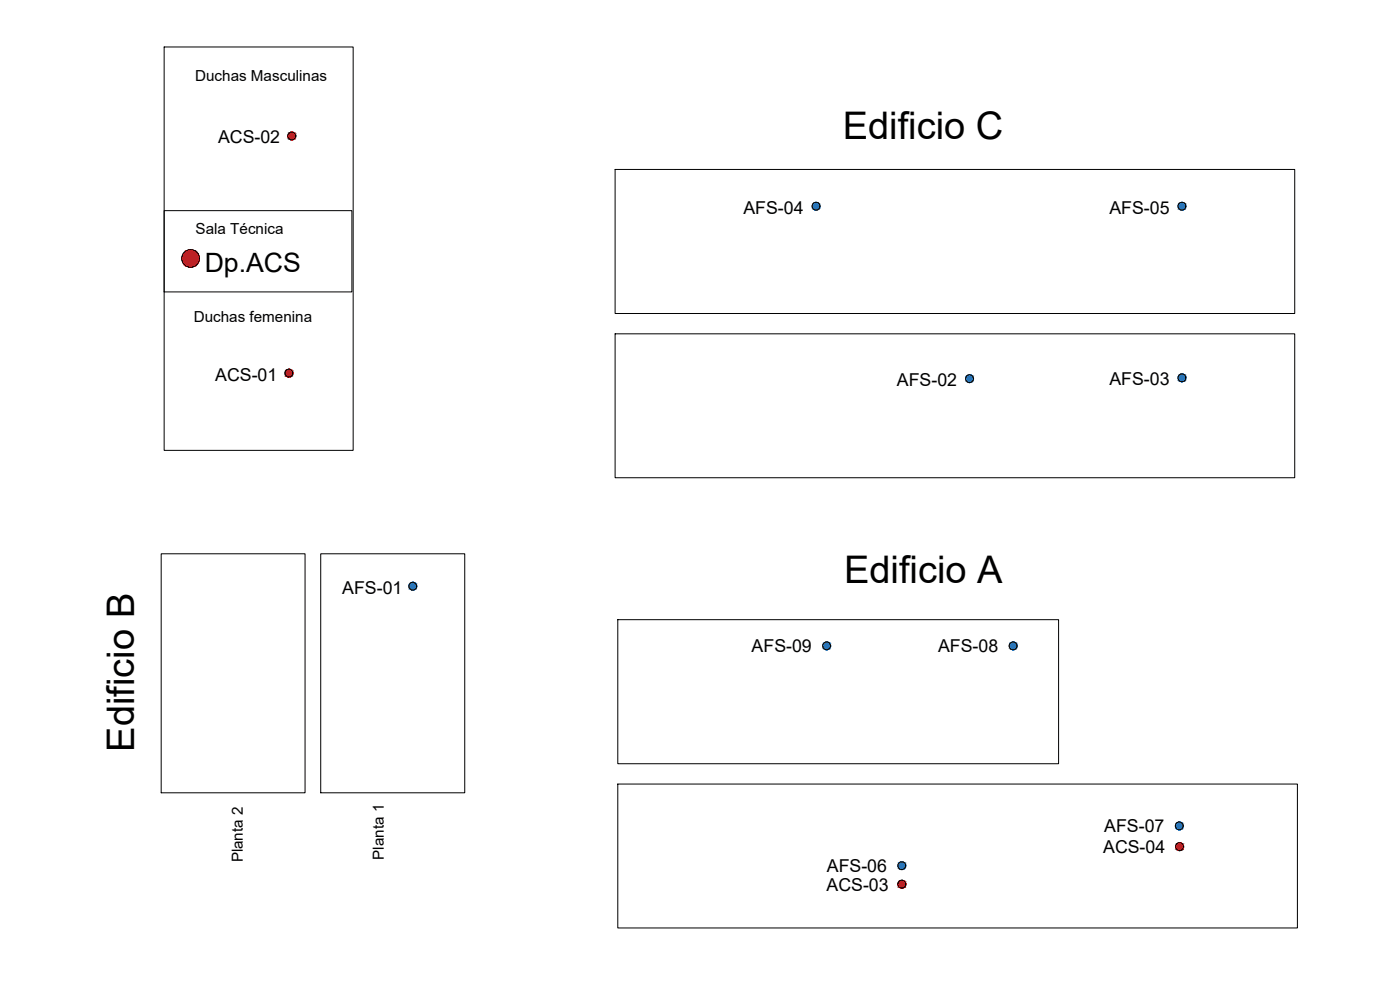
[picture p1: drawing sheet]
<svg xmlns="http://www.w3.org/2000/svg" width="420mm" height="297mm" viewBox="0 0 420 297" stroke-linecap="round" stroke-linejoin="round" font-family="sans-serif">
<!-- layer: 0 -->
<g fill="none" stroke="#000" stroke-width=".3">
<path d="M49.3 14.1h56.7v121h-56.7zM184.6 50.8h204v43.3h-204zM49.3 63.2h56.3v24.4h-56.3zM184.6 100.2h204v43.1h-204zM48.4 166.2h43.2v71.7h-43.2zM96.3 166.2h43.2v71.7h-43.2zM185.4 185.9h132.3v43.3h-132.3zM185.4 235.2h204v43.2h-204z"/>
<circle cx="87.6" cy="40.8" r="1.16"/>
<circle cx="57.2" cy="77.5" r="2.65"/>
<circle cx="244.9" cy="61.9" r="1.16"/>
<circle cx="354.7" cy="61.9" r="1.16"/>
<circle cx="86.7" cy="112" r="1.16"/>
<circle cx="291" cy="113.6" r="1.16"/>
<circle cx="354.7" cy="113.3" r="1.16"/>
<circle cx="123.9" cy="175.9" r="1.16"/>
<circle cx="248.1" cy="193.8" r="1.16"/>
<circle cx="304" cy="193.8" r="1.16"/>
<circle cx="270.6" cy="259.7" r="1.16"/>
<circle cx="353.9" cy="247.8" r="1.16"/>
<circle cx="354" cy="254" r="1.16"/>
<circle cx="270.6" cy="265.3" r="1.16"/>
</g>
<g fill="#2776bb" stroke="#2776bb" stroke-width=".3">
<path d="M123.8 174.7l.4 .1zM123.6 174.8h.6z"/>
<path d="M123.6 174.8h.8zM123.4 174.8h1z"/>
<path d="M123.4 174.8l1.2 .2zM123.2 175h1.4z"/>
<path d="M123.2 175l1.6 .1zM123 175.1h1.8z"/>
<path d="M123 175.1l1.9 .2-.1-.2zM123 175.1l1.9 .2h-2z"/>
<path d="M122.9 175.3l2.1 .2-.1-.2zM122.9 175.3l2.1 .2h-2.2z"/>
<path d="M122.8 175.5l2.3 .2-.1-.2zM122.8 175.5l2.3 .2h-2.3z"/>
<path d="M122.8 175.7l2.3 .2v-.2zM122.8 175.7l2.3 .2h-2.3z"/>
<path d="M122.8 175.9l2.3 .2v-.2zM122.8 175.9l2.3 .2h-2.3z"/>
<path d="M122.8 176.1l2.2 .2 .1-.2zM122.8 176.1l2.2 .2h-2.2z"/>
<path d="M122.8 176.3l2.1 .2 .1-.2zM122.8 176.3l2.1 .2h-2z"/>
<path d="M122.9 176.5l1.9 .2 .1-.2zM122.9 176.5l1.9 .2h-1.8z"/>
<path d="M123 176.7h1.8zM123 176.7l1.6 .1z"/>
<path d="M123.2 176.8h1.4zM123.2 176.8l1.2 .2z"/>
<path d="M123.4 177h1zM123.4 177h.8z"/>
<path d="M123.6 177h.6zM123.6 177l.4 .1z"/>
<path d="M354.6 60.7h.4zM354.4 60.7h.6z"/>
<path d="M354.4 60.7l.8 .1zM354.2 60.8h1z"/>
<path d="M354.2 60.8l1.3 .2zM354 61h1.5z"/>
<path d="M354 61l1.6 .1zM353.9 61.1h1.7z"/>
<path d="M353.9 61.1l1.9 .2-.2-.2zM353.9 61.1l1.9 .2h-2.1z"/>
<path d="M353.7 61.3l2.1 .2v-.2zM353.7 61.3l2.1 .2h-2.2z"/>
<path d="M353.6 61.5l2.3 .2-.1-.2zM353.6 61.5l2.3 .2h-2.3z"/>
<path d="M353.6 61.7l2.3 .2v-.2zM353.6 61.7l2.3 .2h-2.3z"/>
<path d="M353.6 61.9l2.3 .2v-.2zM353.6 61.9l2.3 .2h-2.3z"/>
<path d="M353.6 62.1l2.2 .2 .1-.2zM353.6 62.1l2.2 .2h-2.2z"/>
<path d="M353.6 62.3l2.2 .2v-.2zM353.6 62.3l2.2 .2h-2.1z"/>
<path d="M353.7 62.5l1.9 .2 .2-.2zM353.7 62.5l1.9 .2h-1.7z"/>
<path d="M353.9 62.7h1.7zM353.9 62.7l1.6 .1z"/>
<path d="M354 62.8h1.5zM354 62.8l1.2 .1z"/>
<path d="M354.2 62.9h1zM354.2 62.9l.8 .1z"/>
<path d="M354.4 63h.6zM354.4 63l.4 .1z"/>
<path d="M304 192.6l.4 .1zM303.8 192.7h.6z"/>
<path d="M303.8 192.7h.8zM303.6 192.7h1z"/>
<path d="M303.6 192.7l1.2 .2zM303.3 192.9h1.5z"/>
<path d="M303.3 192.9l1.7 .1zM303.3 192.9l1.7 .1h-1.8z"/>
<path d="M303.2 193l1.9 .2-.1-.2zM303.2 193l1.9 .2h-2z"/>
<path d="M303.1 193.2l2.1 .2-.1-.2zM303.1 193.2l2.1 .2h-2.2z"/>
<path d="M303 193.4l2.3 .2-.1-.2zM303 193.4l2.3 .2h-2.4z"/>
<path d="M302.9 193.6l2.4 .2v-.2zM302.9 193.6l2.4 .2h-2.4z"/>
<path d="M302.9 193.8l2.4 .2v-.2zM302.9 193.8l2.4 .2h-2.4z"/>
<path d="M302.9 194l2.3 .2 .1-.2zM302.9 194l2.3 .2h-2.2z"/>
<path d="M303 194.2l2.1 .2 .1-.2zM303 194.2l2.1 .2h-2z"/>
<path d="M303.1 194.4l1.9 .2 .1-.2zM303.1 194.4l1.9 .2h-1.8z"/>
<path d="M303.2 194.6h1.8zM303.2 194.6l1.6 .1z"/>
<path d="M303.3 194.7h1.5zM303.3 194.7l1.3 .2z"/>
<path d="M303.6 194.9h1zM303.6 194.9h.8z"/>
<path d="M303.8 194.9h.6zM303.8 194.9l.4 .1z"/>
<path d="M354.6 112.2h.4zM354.4 112.2h.6z"/>
<path d="M354.4 112.2l.8 .1zM354.2 112.3h1z"/>
<path d="M354.2 112.3l1.3 .1zM354 112.4h1.5z"/>
<path d="M354 112.4l1.6 .2-.1-.2zM353.9 112.6l.1-.2 1.6 .2z"/>
<path d="M353.9 112.6l1.9 .2-.2-.2zM353.9 112.6l1.9 .2h-2.1z"/>
<path d="M353.7 112.8l2.1 .1v-.1zM353.7 112.8l2.1 .1h-2.2z"/>
<path d="M353.6 112.9l2.3 .3-.1-.3zM353.6 112.9l2.3 .3h-2.3z"/>
<path d="M353.6 113.2l2.3 .2v-.2zM353.6 113.2l2.3 .2h-2.3z"/>
<path d="M353.6 113.4l2.3 .2v-.2zM353.6 113.4l2.3 .2h-2.3z"/>
<path d="M353.6 113.6l2.2 .2 .1-.2zM353.6 113.6l2.2 .2h-2.2z"/>
<path d="M353.6 113.8l2.2 .2v-.2zM353.6 113.8l2.2 .2h-2.1z"/>
<path d="M353.7 114l1.9 .2 .2-.2zM353.7 114l1.9 .2h-1.7z"/>
<path d="M353.9 114.2l1.6 .1 .1-.1zM353.9 114.2l1.6 .1h-1.5z"/>
<path d="M354 114.3h1.5zM354 114.3l1.2 .1z"/>
<path d="M354.2 114.4h1zM354.2 114.4l.8 .1z"/>
<path d="M354.4 114.5h.6zM354.4 114.5l.4 .1z"/>
<path d="M244.8 60.7h.5zM244.6 60.7h.7z"/>
<path d="M244.6 60.7l.8 .1zM244.4 60.8h1z"/>
<path d="M244.4 60.8l1.2 .2zM244.2 61h1.4z"/>
<path d="M244.2 61l1.6 .1zM244 61.1h1.8z"/>
<path d="M244 61.1l1.9 .2-.1-.2zM244 61.1l1.9 .2h-2z"/>
<path d="M243.9 61.3l2.1 .2-.1-.2zM243.9 61.3l2.1 .2h-2.2z"/>
<path d="M243.8 61.5l2.3 .2-.1-.2zM243.8 61.5l2.3 .2h-2.3z"/>
<path d="M243.8 61.7l2.3 .2v-.2zM243.8 61.7l2.3 .2h-2.4z"/>
<path d="M243.7 61.9l2.4 .2v-.2zM243.7 61.9l2.4 .2h-2.3z"/>
<path d="M243.8 62.1l2.2 .2 .1-.2zM243.8 62.1l2.2 .2h-2.2z"/>
<path d="M243.8 62.3l2.1 .2 .1-.2zM243.8 62.3l2.1 .2h-2z"/>
<path d="M243.9 62.5l1.9 .2 .1-.2zM243.9 62.5l1.9 .2h-1.8z"/>
<path d="M244 62.7h1.8zM244 62.7l1.6 .1z"/>
<path d="M244.2 62.8h1.4zM244.2 62.8l1.2 .1z"/>
<path d="M244.4 62.9h1zM244.4 62.9l.9 .1z"/>
<path d="M244.6 63h.7zM244.6 63l.5 .1z"/>
<path d="M290.9 112.4l.4 .1zM290.6 112.5h.7z"/>
<path d="M290.6 112.5l.9 .1zM290.5 112.6h1z"/>
<path d="M290.5 112.6l1.2 .1zM290.3 112.7h1.4z"/>
<path d="M290.3 112.7l1.6 .1zM290.1 112.8h1.8z"/>
<path d="M290.1 112.8l1.9 .2-.1-.2zM290.1 112.8l1.9 .2h-2z"/>
<path d="M290 113l2.1 .2-.1-.2zM290 113l2.1 .2h-2.2z"/>
<path d="M289.9 113.2l2.2 .2v-.2zM289.9 113.2l2.2 .2h-2.3z"/>
<path d="M289.8 113.4l2.4 .2-.1-.2zM289.8 113.4l2.4 .2h-2.4z"/>
<path d="M289.8 113.6l2.3 .2 .1-.2zM289.8 113.6l2.3 .2h-2.3z"/>
<path d="M289.8 113.8l2.3 .2v-.2zM289.8 113.8l2.3 .2h-2.2z"/>
<path d="M289.9 114l2.1 .3 .1-.3zM289.9 114l2.1 .3h-2z"/>
<path d="M290 114.3l1.9 .1 .1-.1zM290 114.3l1.9 .1h-1.8z"/>
<path d="M290.1 114.4h1.8zM290.1 114.4l1.6 .2z"/>
<path d="M290.3 114.6h1.4zM290.3 114.6l1.2 .1z"/>
<path d="M290.5 114.7h1zM290.5 114.7l.8 .1z"/>
<path d="M290.6 114.8h.7zM290.6 114.8h.5z"/>
<path d="M86.6 110.8h.5zM86.4 110.8h.7z"/>
<path d="M86.4 110.8l.9 .1zM86.2 110.9h1.1z"/>
<path d="M86.2 110.9l1.2 .1zM86 111h1.4z"/>
<path d="M86 111l1.6 .2zM85.9 111.2h1.7z"/>
<path d="M85.9 111.2l1.8 .1-.1-.1zM85.9 111.2l1.8 .1h-1.9z"/>
<path d="M85.8 111.3l2 .2-.1-.2zM85.8 111.3l2 .2h-2.2z"/>
<path d="M85.6 111.5l2.3 .3-.1-.3zM85.6 111.5l2.3 .3h-2.3z"/>
<path d="M85.6 111.8l2.3 .2v-.2zM85.6 111.8l2.3 .2h-2.4z"/>
<path d="M85.5 112l2.4 .2v-.2zM85.5 112l2.4 .2h-2.3z"/>
<path d="M85.6 112.2l2.2 .2 .1-.2zM85.6 112.2l2.2 .2h-2.2z"/>
<path d="M85.6 112.4l2.1 .2 .1-.2zM85.6 112.4l2.1 .2h-1.9z"/>
<path d="M85.8 112.6l1.8 .2 .1-.2zM85.8 112.6l1.8 .2h-1.7z"/>
<path d="M85.9 112.8h1.7zM85.9 112.8l1.5 .1z"/>
<path d="M86 112.9h1.4zM86 112.9l1.3 .1z"/>
<path d="M86.2 113h1.1zM86.2 113l.9 .1z"/>
<path d="M86.4 113.1h.7zM86.4 113.1l.5 .1z"/>
<path d="M87.5 39.6l.4 .1zM87.3 39.7h.6z"/>
<path d="M87.3 39.7l.8 .1zM87.1 39.8h1z"/>
<path d="M87.1 39.8l1.2 .1zM86.9 39.9h1.4z"/>
<path d="M86.9 39.9l1.6 .1zM86.7 40h1.8z"/>
<path d="M86.7 40l1.9 .2-.1-.2zM86.7 40l1.9 .2h-2z"/>
<path d="M86.6 40.2l2.1 .2-.1-.2zM86.6 40.2l2.1 .2h-2.2z"/>
<path d="M86.5 40.4l2.3 .2-.1-.2zM86.5 40.4l2.3 .2h-2.4z"/>
<path d="M86.4 40.6l2.4 .2v-.2zM86.4 40.6l2.4 .2h-2.4z"/>
<path d="M86.4 40.8l2.4 .2v-.2zM86.4 40.8l2.4 .2h-2.4z"/>
<path d="M86.4 41l2.3 .2 .1-.2zM86.4 41l2.3 .2h-2.2z"/>
<path d="M86.5 41.2l2.1 .2 .1-.2zM86.5 41.2l2.1 .2h-2z"/>
<path d="M86.6 41.4l1.9 .2 .1-.2zM86.6 41.4l1.9 .2h-1.8z"/>
<path d="M86.7 41.6h1.8zM86.7 41.6l1.6 .1z"/>
<path d="M86.9 41.7h1.4zM86.9 41.7l1.2 .2z"/>
<path d="M87.1 41.9h1zM87.1 41.9l.8 .1z"/>
<path d="M87.3 42h.6zM87.3 42h.4z"/>
<path d="M353.9 252.9h.5zM353.7 252.9h.7z"/>
<path d="M353.7 252.9l.9 .1zM353.5 253h1.1z"/>
<path d="M353.5 253l1.2 .1zM353.3 253.1h1.4z"/>
<path d="M353.3 253.1l1.6 .1zM353.3 253.1l1.6 .1h-1.7z"/>
<path d="M353.2 253.2l1.8 .2-.1-.2zM353.2 253.2l1.8 .2h-2z"/>
<path d="M353 253.4l2.1 .2-.1-.2zM353 253.4l2.1 .2h-2.2z"/>
<path d="M352.9 253.6l2.3 .2-.1-.2zM352.9 253.6l2.3 .2h-2.3z"/>
<path d="M352.9 253.8l2.3 .2v-.2zM352.9 253.8l2.3 .2h-2.4z"/>
<path d="M352.8 254l2.4 .3v-.3zM352.8 254l2.4 .3h-2.3z"/>
<path d="M352.9 254.3l2.2 .2 .1-.2zM352.9 254.3l2.2 .2h-2.2z"/>
<path d="M352.9 254.5l2.1 .2 .1-.2zM352.9 254.5l2.1 .2h-2z"/>
<path d="M353 254.7l1.9 .1 .1-.1zM353 254.7l1.9 .1h-1.7z"/>
<path d="M353.2 254.8h1.7zM353.2 254.8l1.5 .2z"/>
<path d="M353.3 255h1.4zM353.3 255l1.3 .1z"/>
<path d="M353.5 255.1h1.1zM353.5 255.1l.9 .1z"/>
<path d="M353.7 255.2h.7zM353.7 255.2h.4z"/>
<path d="M353.9 246.6l.4 .1zM353.6 246.7h.7z"/>
<path d="M353.6 246.7l.9 .1zM353.4 246.8h1.1z"/>
<path d="M353.4 246.8l1.3 .1zM353.2 246.9h1.5z"/>
<path d="M353.2 246.9l1.6 .1zM353 247h1.8z"/>
<path d="M353 247l2 .2-.2-.2zM353 247l2 .2h-2.1z"/>
<path d="M352.9 247.2l2.1 .2v-.2zM352.9 247.2l2.1 .2h-2.2z"/>
<path d="M352.8 247.4l2.3 .2-.1-.2zM352.8 247.4l2.3 .2h-2.3z"/>
<path d="M352.8 247.6l2.3 .2v-.2zM352.8 247.6l2.3 .2h-2.4z"/>
<path d="M352.7 247.8l2.4 .2v-.2zM352.7 247.8l2.4 .2h-2.3z"/>
<path d="M352.8 248l2.2 .2 .1-.2zM352.8 248l2.2 .2h-2.2z"/>
<path d="M352.8 248.2l2.2 .3v-.3zM352.8 248.2l2.2 .3h-2.1z"/>
<path d="M352.9 248.5l1.9 .1 .2-.1zM352.9 248.5l1.9 .1h-1.8z"/>
<path d="M353 248.6h1.8zM353 248.6l1.7 .2z"/>
<path d="M353.2 248.8h1.5zM353.2 248.8l1.3 .1z"/>
<path d="M353.4 248.9h1.1zM353.4 248.9l.9 .1z"/>
<path d="M353.6 249h.7zM353.6 249h.5z"/>
<path d="M270.5 258.6h.5zM270.3 258.6h.7z"/>
<path d="M270.3 258.6l.9 .1zM270.1 258.7h1.1z"/>
<path d="M270.1 258.7l1.3 .1zM269.9 258.8h1.5z"/>
<path d="M269.9 258.8l1.6 .2-.1-.2zM269.9 258.8l1.6 .2h-1.7z"/>
<path d="M269.8 259l1.9 .1-.2-.1zM269.8 259l1.9 .1h-2.1z"/>
<path d="M269.6 259.1l2.2 .2-.1-.2zM269.6 259.1l2.2 .2h-2.2z"/>
<path d="M269.6 259.3l2.2 .2v-.2zM269.6 259.3l2.2 .2h-2.3z"/>
<path d="M269.5 259.5l2.4 .3-.1-.3zM269.5 259.5l2.4 .3h-2.4z"/>
<path d="M269.5 259.8l2.3 .2 .1-.2zM269.5 259.8l2.3 .2h-2.3z"/>
<path d="M269.5 260l2.3 .2v-.2zM269.5 260l2.3 .2h-2.2z"/>
<path d="M269.6 260.2l2.1 .2 .1-.2zM269.6 260.2l2.1 .2h-2.1z"/>
<path d="M269.6 260.4l1.9 .1 .2-.1zM269.6 260.4l1.9 .1h-1.7z"/>
<path d="M269.8 260.5l1.6 .2 .1-.2zM269.8 260.5l1.6 .2h-1.5z"/>
<path d="M269.9 260.7h1.5zM269.9 260.7l1.3 .1z"/>
<path d="M270.1 260.8h1.1zM270.1 260.8l.9 .1z"/>
<path d="M270.3 260.9h.7zM270.3 260.9h.4z"/>
<path d="M248 192.6l.4 .1zM247.8 192.7h.6z"/>
<path d="M247.8 192.7h.9zM247.6 192.7h1.1z"/>
<path d="M247.6 192.7l1.2 .2zM247.4 192.9h1.4z"/>
<path d="M247.4 192.9l1.6 .1zM247.3 193h1.7z"/>
<path d="M247.3 193l1.8 .2-.1-.2zM247.3 193l1.8 .2h-2z"/>
<path d="M247.1 193.2l2.1 .2-.1-.2zM247.1 193.2l2.1 .2h-2.2z"/>
<path d="M247 193.4l2.3 .2-.1-.2zM247 193.4l2.3 .2h-2.3z"/>
<path d="M247 193.6l2.3 .2v-.2zM247 193.6l2.3 .2h-2.4z"/>
<path d="M246.9 193.8l2.4 .2v-.2zM246.9 193.8l2.4 .2h-2.3z"/>
<path d="M247 194l2.2 .2 .1-.2zM247 194l2.2 .2h-2.2z"/>
<path d="M247 194.2l2.1 .2 .1-.2zM247 194.2l2.1 .2h-2z"/>
<path d="M247.1 194.4l1.9 .2 .1-.2zM247.1 194.4l1.9 .2h-1.7z"/>
<path d="M247.3 194.6h1.7zM247.3 194.6l1.5 .1z"/>
<path d="M247.4 194.7h1.4zM247.4 194.7l1.3 .2z"/>
<path d="M247.6 194.9h1.1zM247.6 194.9h.8z"/>
<path d="M247.8 194.9h.6zM247.8 194.9l.4 .1z"/>
<path d="M270.6 264.2h.4zM270.4 264.2h.6z"/>
<path d="M270.4 264.2h.8zM270.2 264.2h1z"/>
<path d="M270.2 264.2l1.2 .2zM270 264.4h1.4z"/>
<path d="M270 264.4l1.6 .1-.2-.1zM270 264.4l1.6 .1h-1.8z"/>
<path d="M269.8 264.5l1.9 .2-.1-.2zM269.8 264.5l1.9 .2h-2z"/>
<path d="M269.7 264.7l2.1 .2-.1-.2zM269.7 264.7l2.1 .2h-2.2z"/>
<path d="M269.6 264.9l2.3 .2-.1-.2zM269.6 264.9l2.3 .2h-2.4z"/>
<path d="M269.5 265.1l2.4 .2v-.2zM269.5 265.1l2.4 .2h-2.4z"/>
<path d="M269.5 265.3l2.4 .2v-.2zM269.5 265.3l2.4 .2h-2.4z"/>
<path d="M269.5 265.5l2.3 .2 .1-.2zM269.5 265.5l2.3 .2h-2.2z"/>
<path d="M269.6 265.7l2.1 .2 .1-.2zM269.6 265.7l2.1 .2h-2z"/>
<path d="M269.7 265.9l1.9 .2 .1-.2zM269.7 265.9l1.9 .2h-1.8z"/>
<path d="M269.8 266.1l1.6 .2 .2-.2zM269.8 266.1l1.6 .2h-1.4z"/>
<path d="M270 266.3h1.4zM270 266.3l1.2 .1z"/>
<path d="M270.2 266.4h1zM270.2 266.4h.8z"/>
<path d="M270.4 266.4h.6zM270.4 266.4l.4 .1z"/>
</g>
<g fill="#ed1f24" stroke="#ed1f24" stroke-width=".3">
<path d="M57 74.9l.9 .1zM56.5 75h1.4z"/>
<path d="M56.5 75l1.9 .2zM56 75.2l.5-.2 1.9 .2z"/>
<path d="M56 75.2l2.8 .2-.4-.2zM55.6 75.4l.4-.2 2.8 .2z"/>
<path d="M55.6 75.4l3.6 .4-.4-.4zM55.6 75.4l3.6 .4h-3.9z"/>
<path d="M55.3 75.8l4.2 .4-.3-.4zM55.3 75.8l4.2 .4h-4.5z"/>
<path d="M55 76.2l4.7 .4-.2-.4zM55 76.2l4.7 .4h-4.9z"/>
<path d="M54.8 76.6l5 .5-.1-.5zM54.8 76.6l5 .5h-5.2z"/>
<path d="M54.6 77.1l5.2 .5v-.5zM54.6 77.1l5.2 .5h-5.2z"/>
<path d="M54.6 77.6l5.2 .5v-.5zM54.6 77.6l5.2 .5h-5.2z"/>
<path d="M54.6 78.1l5.1 .4 .1-.4zM54.6 78.1l5.1 .4h-4.9z"/>
<path d="M54.8 78.5l4.7 .5 .2-.5zM54.8 78.5l4.7 .5h-4.5z"/>
<path d="M55 79l4.2 .3 .3-.3zM55 79l4.2 .3h-3.9z"/>
<path d="M55.3 79.3l3.5 .4 .4-.4zM55.3 79.3l3.5 .4h-3.2z"/>
<path d="M55.6 79.7l2.8 .2 .4-.2zM55.6 79.7l2.8 .2h-2.4z"/>
<path d="M56 79.9l1.9 .2 .5-.2zM56 79.9l1.9 .2z"/>
<path d="M56.5 80.1h1.4zM56.5 80.1l1 .1z"/>
<path d="M86.6 110.8h.5zM86.4 110.8h.7z"/>
<path d="M86.4 110.8l.9 .1zM86.2 110.9h1.1z"/>
<path d="M86.2 110.9l1.2 .1zM86 111h1.4z"/>
<path d="M86 111l1.6 .2zM85.9 111.2h1.7z"/>
<path d="M85.9 111.2l1.8 .1-.1-.1zM85.9 111.2l1.8 .1h-1.9z"/>
<path d="M85.8 111.3l2 .2-.1-.2zM85.8 111.3l2 .2h-2.2z"/>
<path d="M85.6 111.5l2.3 .3-.1-.3zM85.6 111.5l2.3 .3h-2.3z"/>
<path d="M85.6 111.8l2.3 .2v-.2zM85.6 111.8l2.3 .2h-2.4z"/>
<path d="M85.5 112l2.4 .2v-.2zM85.5 112l2.4 .2h-2.3z"/>
<path d="M85.6 112.2l2.2 .2 .1-.2zM85.6 112.2l2.2 .2h-2.2z"/>
<path d="M85.6 112.4l2.1 .2 .1-.2zM85.6 112.4l2.1 .2h-1.9z"/>
<path d="M85.8 112.6l1.8 .2 .1-.2zM85.8 112.6l1.8 .2h-1.7z"/>
<path d="M85.9 112.8h1.7zM85.9 112.8l1.5 .1z"/>
<path d="M86 112.9h1.4zM86 112.9l1.3 .1z"/>
<path d="M86.2 113h1.1zM86.2 113l.9 .1z"/>
<path d="M86.4 113.1h.7zM86.4 113.1l.5 .1z"/>
<path d="M87.5 39.6l.4 .1zM87.3 39.7h.6z"/>
<path d="M87.3 39.7l.8 .1zM87.1 39.8h1z"/>
<path d="M87.1 39.8l1.2 .1zM86.9 39.9h1.4z"/>
<path d="M86.9 39.9l1.6 .1zM86.7 40h1.8z"/>
<path d="M86.7 40l1.9 .2-.1-.2zM86.7 40l1.9 .2h-2z"/>
<path d="M86.6 40.2l2.1 .2-.1-.2zM86.6 40.2l2.1 .2h-2.2z"/>
<path d="M86.5 40.4l2.3 .2-.1-.2zM86.5 40.4l2.3 .2h-2.4z"/>
<path d="M86.4 40.6l2.4 .2v-.2zM86.4 40.6l2.4 .2h-2.4z"/>
<path d="M86.4 40.8l2.4 .2v-.2zM86.4 40.8l2.4 .2h-2.4z"/>
<path d="M86.4 41l2.3 .2 .1-.2zM86.4 41l2.3 .2h-2.2z"/>
<path d="M86.5 41.2l2.1 .2 .1-.2zM86.5 41.2l2.1 .2h-2z"/>
<path d="M86.6 41.4l1.9 .2 .1-.2zM86.6 41.4l1.9 .2h-1.8z"/>
<path d="M86.7 41.6h1.8zM86.7 41.6l1.6 .1z"/>
<path d="M86.9 41.7h1.4zM86.9 41.7l1.2 .2z"/>
<path d="M87.1 41.9h1zM87.1 41.9l.8 .1z"/>
<path d="M87.3 42h.6zM87.3 42h.4z"/>
<path d="M353.9 252.9h.5zM353.7 252.9h.7z"/>
<path d="M353.7 252.9l.9 .1zM353.5 253h1.1z"/>
<path d="M353.5 253l1.2 .1zM353.3 253.1h1.4z"/>
<path d="M353.3 253.1l1.6 .1zM353.3 253.1l1.6 .1h-1.7z"/>
<path d="M353.2 253.2l1.8 .2-.1-.2zM353.2 253.2l1.8 .2h-2z"/>
<path d="M353 253.4l2.1 .2-.1-.2zM353 253.4l2.1 .2h-2.2z"/>
<path d="M352.9 253.6l2.3 .2-.1-.2zM352.9 253.6l2.3 .2h-2.3z"/>
<path d="M352.9 253.8l2.3 .2v-.2zM352.9 253.8l2.3 .2h-2.4z"/>
<path d="M352.8 254l2.4 .3v-.3zM352.8 254l2.4 .3h-2.3z"/>
<path d="M352.9 254.3l2.2 .2 .1-.2zM352.9 254.3l2.2 .2h-2.2z"/>
<path d="M352.9 254.5l2.1 .2 .1-.2zM352.9 254.5l2.1 .2h-2z"/>
<path d="M353 254.7l1.9 .1 .1-.1zM353 254.7l1.9 .1h-1.7z"/>
<path d="M353.2 254.8h1.7zM353.2 254.8l1.5 .2z"/>
<path d="M353.3 255h1.4zM353.3 255l1.3 .1z"/>
<path d="M353.5 255.1h1.1zM353.5 255.1l.9 .1z"/>
<path d="M353.7 255.2h.7zM353.7 255.2h.4z"/>
<path d="M270.6 264.2h.4zM270.4 264.2h.6z"/>
<path d="M270.4 264.2h.8zM270.2 264.2h1z"/>
<path d="M270.2 264.2l1.2 .2zM270 264.4h1.4z"/>
<path d="M270 264.4l1.6 .1-.2-.1zM270 264.4l1.6 .1h-1.8z"/>
<path d="M269.8 264.5l1.9 .2-.1-.2zM269.8 264.5l1.9 .2h-2z"/>
<path d="M269.7 264.7l2.1 .2-.1-.2zM269.7 264.7l2.1 .2h-2.2z"/>
<path d="M269.6 264.9l2.3 .2-.1-.2zM269.6 264.9l2.3 .2h-2.4z"/>
<path d="M269.5 265.1l2.4 .2v-.2zM269.5 265.1l2.4 .2h-2.4z"/>
<path d="M269.5 265.3l2.4 .2v-.2zM269.5 265.3l2.4 .2h-2.4z"/>
<path d="M269.5 265.5l2.3 .2 .1-.2zM269.5 265.5l2.3 .2h-2.2z"/>
<path d="M269.6 265.7l2.1 .2 .1-.2zM269.6 265.7l2.1 .2h-2z"/>
<path d="M269.7 265.9l1.9 .2 .1-.2zM269.7 265.9l1.9 .2h-1.8z"/>
<path d="M269.8 266.1l1.6 .2 .2-.2zM269.8 266.1l1.6 .2h-1.4z"/>
<path d="M270 266.3h1.4zM270 266.3l1.2 .1z"/>
<path d="M270.2 266.4h1zM270.2 266.4h.8z"/>
<path d="M270.4 266.4h.6zM270.4 266.4l.4 .1z"/>
</g>
<g font-size="11.4">
<text x="252.9" y="41.6">Edificio C</text>
<text x="253.3" y="174.8">Edificio A</text>
<text x="40.2" y="225.5" transform="rotate(-90 40.2 225.5)">Edificio B</text>
</g>
<text font-size="8" x="61.5" y="81.7">Dp.ACS</text>
<g font-size="5.3">
<text x="65.4" y="43.1">ACS-02</text>
<text x="223.1" y="64.1">AFS-04</text>
<text x="332.9" y="64.1">AFS-05</text>
<text x="64.6" y="114.2">ACS-01</text>
<text x="269.2" y="115.9">AFS-02</text>
<text x="332.9" y="115.7">AFS-03</text>
<text x="102.7" y="178.1">AFS-01</text>
<text x="225.6" y="195.5">AFS-09</text>
<text x="281.5" y="195.5">AFS-08</text>
<text x="331.4" y="249.7">AFS-07</text>
<text x="331.1" y="255.9">ACS-04</text>
<text x="248.1" y="261.6">AFS-06</text>
<text x="248.1" y="267.2">ACS-03</text>
</g>
<g font-size="4.6">
<text x="58.6" y="24.3">Duchas Masculinas</text>
<text x="58.7" y="70.2">Sala Técnica</text>
<text x="58.2" y="96.6">Duchas femenina</text>
<text x="115.2" y="257.9" transform="rotate(-90 115.2 257.9)">Planta 1</text>
<text x="72.8" y="258.8" transform="rotate(-90 72.8 258.8)">Planta 2</text>
</g>
</svg>
